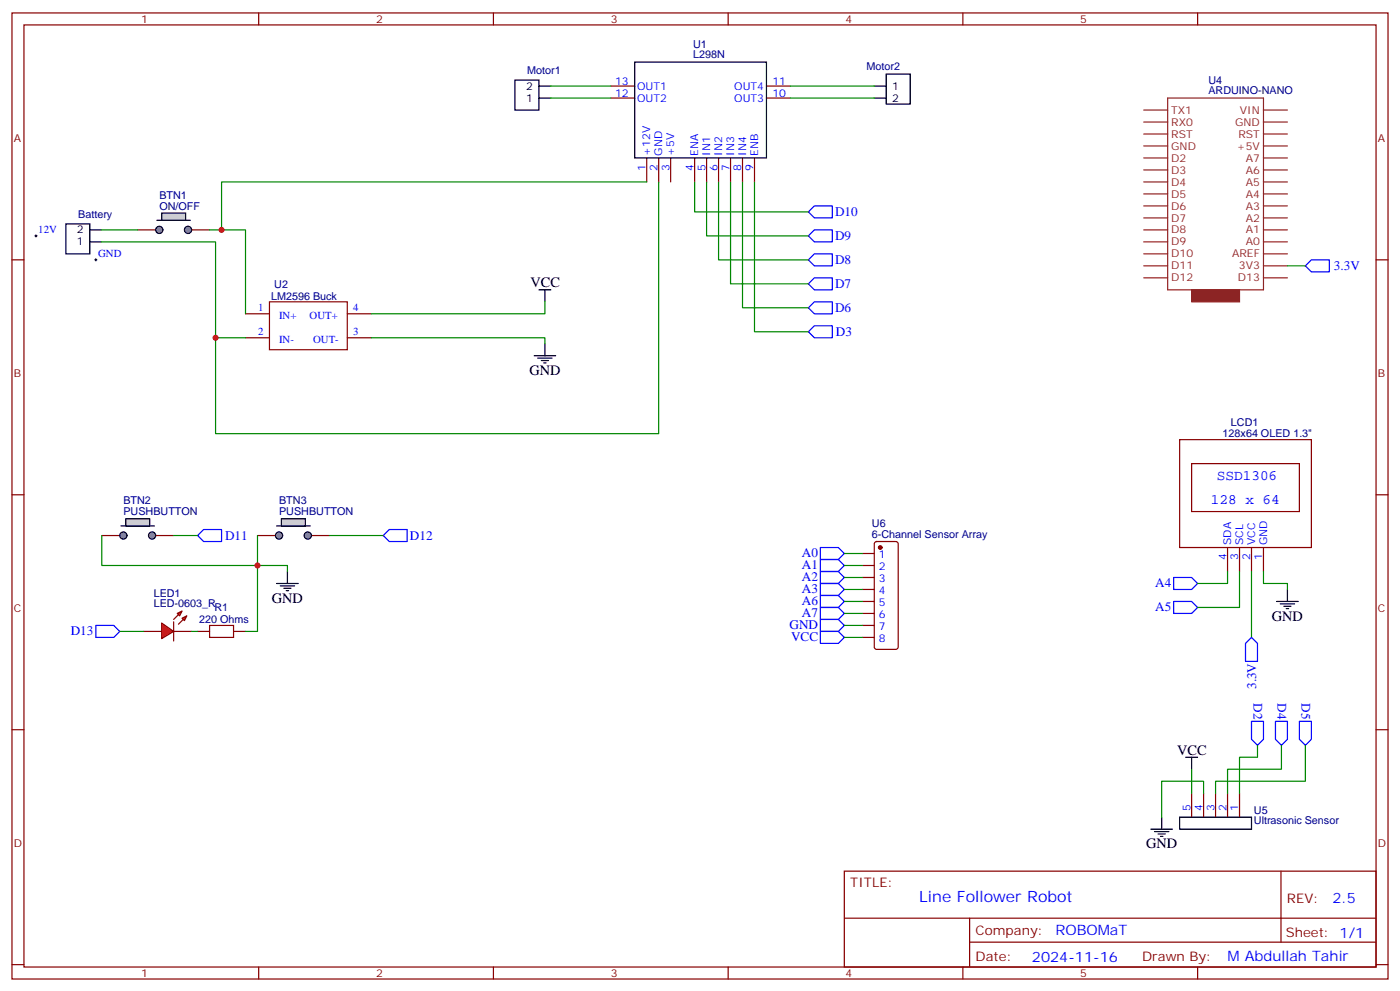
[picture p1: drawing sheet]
<svg xmlns="http://www.w3.org/2000/svg" width="412mm" height="292mm" viewBox="0 0 412 292" stroke-linecap="round" stroke-linejoin="round" font-family="sans-serif">
<g fill="none" stroke="#870000" stroke-width=".35">
<path d="M3.5 3.8h405.4v284.3h-405.4zM7.1 7.3h398.2v277.3h-398.2zM76.2 3.8v3.5M145.3 3.8v3.5M214.5 3.8v3.5M283.6 3.8v3.5M352.8 3.8v3.5M179.9 25.3h7.1M179.9 28.9h7.1M225.8 25.3h7M225.8 28.9h7M190.5 46.5v7.1"/>
<path d="M194 46.5v7.1M197.6 46.5v7.1M204.6 46.5v7.1M208.1 46.5v7.1M211.7 46.5v7.1M215.2 46.5v7.1M218.7 46.5v7.1M222.2 46.5v7.1M3.5 76.5h3.6M40.6 67.7h7M54.7 67.7h7M405.3 76.5h3.6"/>
<path d="M3.5 145.6h3.6M405.3 145.6h3.6M3.5 214.8h3.6M405.3 214.8h3.6M248.7 256.4h156.6v28.2h-156.6zM377.3 256.4v20.9M248.7 270.2h156.5M285.6 277.3h119.6M285.6 270.2v14.2M3.5 283.9h3.6M76.2 284.6v3.5M145.3 284.6v3.5"/>
<path d="M214.5 284.6v3.5M283.6 284.6v3.5M352.8 284.6v3.5M405.3 283.9h3.6"/>
</g>
<path d="M187 18.3h38.8v28.2h-38.8z" fill="none" stroke="#000" stroke-width=".35"/>
<g fill="#999" stroke="#000" stroke-width=".35">
<circle cx="46.9" cy="67.7" r="1.06"/>
<circle cx="55.4" cy="67.7" r="1.06"/>
</g>
<path d="M46.2 64.8h9.9" fill="none" stroke="#000" stroke-width=".35"/>
<path d="M47.6 62.7h7.1v2.1h-7.1z" fill="#ccc" stroke="#000" stroke-width=".35"/>
<path d="M30 157.6h7M44.1 157.6h7.1" fill="none" stroke="#870000" stroke-width=".35"/>
<g fill="#999" stroke="#000" stroke-width=".35">
<circle cx="36.3" cy="157.6" r="1.06"/>
<circle cx="44.8" cy="157.6" r="1.06"/>
</g>
<path d="M35.6 154.8h9.9" fill="none" stroke="#000" stroke-width=".35"/>
<path d="M37 152.7h7.1v2.1h-7.1z" fill="#ccc" stroke="#000" stroke-width=".35"/>
<path d="M75.8 157.6h7.1M90 157.6h7" fill="none" stroke="#870000" stroke-width=".35"/>
<g fill="#999" stroke="#000" stroke-width=".35">
<circle cx="82.2" cy="157.6" r="1.06"/>
<circle cx="90.7" cy="157.6" r="1.06"/>
</g>
<path d="M81.5 154.8h9.9" fill="none" stroke="#000" stroke-width=".35"/>
<path d="M82.9 152.7h7.1v2.1h-7.1z" fill="#ccc" stroke="#000" stroke-width=".35"/>
<g fill="none" stroke="#870000" stroke-width=".35">
<path d="M347.5 129.4h38.8v31.7h-38.8zM351 136.5h31.8v14.1h-31.8zM361.6 161.1v7.1M365.1 161.1v7.1M368.7 161.1v7.1M372.2 161.1v7.1M58.2 185.8h3.5M68.8 185.8h3.5M351 233.5v7M354.5 233.5v7M358.1 233.5v7M361.6 233.5v7"/>
<path d="M365.1 233.5v7"/>
</g>
<g fill="none" stroke="#fff" stroke-width=".35">
<circle cx="351" cy="132.9" r="1.76"/>
<circle cx="382.8" cy="132.9" r="1.76"/>
<circle cx="351" cy="157.6" r="1.76"/>
<circle cx="382.8" cy="157.6" r="1.76"/>
</g>
<g fill="none" stroke="#000" stroke-width=".35">
<path d="M151.7 23.6h7v8.8h-7zM158.7 28.9h3.6M158.7 25.3h3.6M257.5 28.9h3.6M257.5 25.3h3.6M261.1 21.8h7v8.8h-7zM19.4 65.9h7.1v8.8h-7.1zM26.5 71.2h3.5M26.5 67.7h3.5M81.5 171.7h6.3M82.5 172.4h4.3M83.6 173.1h2.1"/>
<path d="M84.3 173.8h.7M84.7 168.2v3.5M347.5 240.5h21.2v3.6h-21.2z"/>
</g>
<path d="M162.3 25.3h17.6M162.3 28.9h17.6M232.8 25.3h24.7M232.8 28.9h24.7M30 67.7h10.6M30 157.6v8.8h45.8v-8.8M51.2 157.6h7M97 157.6h15.9M84.7 168.2v-1.8h-8.9v19.4h-3.5" fill="none" stroke="#008700" stroke-width=".35"/>
<g fill="none" stroke="#8c2424" stroke-width=".35">
<path d="M336.9 39.4h7.1M336.9 35.9h7.1M336.9 32.4h7.1M344 28.9h28.2v56.4h-28.2zM372.2 39.4h7M372.2 35.9h7M372.2 32.4h7M336.9 57.1h7.1M336.9 53.6h7.1M336.9 50h7.1M336.9 46.5h7.1M336.9 43h7.1"/>
<path d="M372.2 57.1h7M372.2 53.6h7M372.2 50h7M372.2 46.5h7M372.2 43h7M336.9 78.2h7.1M336.9 74.7h7.1M336.9 71.2h7.1M336.9 67.7h7.1M336.9 64.1h7.1M336.9 60.6h7.1M372.2 78.2h7"/>
<path d="M372.2 74.7h7M372.2 71.2h7M372.2 67.7h7M372.2 64.1h7M372.2 60.6h7M336.9 81.8h7.1M372.2 81.8h7"/>
</g>
<path d="M351 85.3h14.1v3.5h-14.1z" fill="#8c2424" stroke="#8c2424" stroke-width=".35"/>
<path d="M58.2 157.6l1.8-1.7h5.3v3.5h-5.3zM112.9 157.6l1.8-1.7h5.2v3.5h-5.2z" fill="none" stroke="#00f" stroke-width=".35"/>
<path d="M61.7 184.1h7.1v3.5h-7.1z" fill="none" stroke="#a10000" stroke-width=".35"/>
<g fill="#f00" stroke="#870000" stroke-width=".35">
<path d="M47.6 183.4l3.6 2.4-3.6 2.2z"/>
<path d="M51.2 183v5.7z"/>
</g>
<g fill="#870000" stroke="#870000" stroke-width=".35">
<path d="M51.2 182.3l1.4-1.4z"/>
<path d="M52.6 183.7l1.4-1.4z"/>
</g>
<g fill="#f00" stroke="#870000" stroke-width=".35">
<path d="M52.2 180.6l1.4-.8-.7 1.5z"/>
<path d="M53.6 182l1.4-.7-.7 1.4z"/>
</g>
<g fill="none" stroke="#870000" stroke-width=".35">
<path d="M72.3 92.4h7.1M72.3 99.4h7.1M102.3 92.4h7.1M102.3 99.4h7.1M257.8 159.6l.4-.2h5.7l.5 .2 .2 .5v30.3l-.3 .5-.4 .2h-5.7l-.5-.2-.2-.5v-30.3zM254 162.9h3.5M254 166.4h3.5M254 170h3.5M254 173.5h3.5M254 177h3.5M42.3 185.8h5.3M51.2 185.8h5.2"/>
<path d="M254 180.6h3.5M254 184.1h3.5M254 187.6h3.5"/>
</g>
<g fill="none" stroke="#008700" stroke-width=".35">
<path d="M190.5 53.6h-125.2v14.1M194 53.6v74h-130.5v-28.2M204.6 53.6v8.8h33.5M208.1 53.6v15.8h30M211.7 53.6v22.9h26.4M215.2 53.6v29.9h22.9M218.7 53.6v37h19.4M222.2 53.6v44h15.9M30 71.2h33.5v28.2h8.8M61.7 67.7h10.6v24.7M379.2 78.2h5.3M109.4 99.4h51.1v1.8"/>
<path d="M160.5 88.8v3.6h-51.1M248.7 162.9h5.3M248.7 166.4h5.3M248.7 170h5.3M248.7 173.5h5.3M248.7 177h5.3M361.6 168.2v3.5h-8.8M365.1 168.2v10.6h-12.3M368.7 168.2v19.4M372.2 168.2v3.5h7v1.8M35.3 185.8h7M56.4 185.8h1.8"/>
<path d="M248.7 180.6h5.3M248.7 184.1h5.3M248.7 187.6h5.3M370.4 219.4v3.5h-5.3v10.6M377.5 219.4v7h-15.9v7.1M384.5 219.4v10.5h-26.4v3.6M351 226.4v7.1M354.5 233.5v-3.6h-12.3v10.6"/>
</g>
<g fill="none" stroke="#00f" stroke-width=".35">
<path d="M238.1 76.5l1.8-1.8h5.3v3.5h-5.3zM238.1 69.4l1.8-1.7h5.3v3.5h-5.3zM238.1 62.4l1.8-1.8h5.3v3.5h-5.3zM384.5 78.2l1.8-1.7h5.3v3.5h-5.3zM238.1 97.6l1.8-1.7h5.3v3.5h-5.3zM238.1 90.6l1.8-1.8h5.3v3.6h-5.3zM239.9 81.8h5.3v3.5h-5.3l-1.8-1.8zM241.7 161.1h5.2l1.8 1.8-1.8 1.8h-5.2zM241.7 164.7h5.2l1.8 1.7-1.8 1.8h-5.2zM241.7 168.2h5.2l1.8 1.8-1.8 1.7h-5.2zM241.7 171.7h5.2l1.8 1.8-1.8 1.8h-5.2zM241.7 175.3h5.2l1.8 1.7-1.8 1.8h-5.2z"/>
<path d="M241.7 178.8h5.2l1.8 1.8-1.8 1.7h-5.2zM345.7 170h5.3l1.8 1.7-1.8 1.8h-5.3zM345.7 177h5.3l1.8 1.8-1.8 1.8h-5.3zM28.2 184.1h5.3l1.8 1.7-1.8 1.8h-5.3zM241.7 182.3h5.2l1.8 1.8-1.8 1.7h-5.2zM241.7 185.8h5.2l1.8 1.8-1.8 1.8h-5.2zM368.7 187.6l1.7 1.8v5.3h-3.5v-5.3zM368.7 212.3h3.5v5.3l-1.8 1.8-1.7-1.8zM375.7 212.3h3.5v5.3l-1.7 1.8-1.8-1.8zM382.8 212.3h3.5v5.3l-1.8 1.8-1.7-1.8z"/>
</g>
<g fill="none" stroke="#000" stroke-width=".35">
<path d="M158.7 85.3h3.6M160.5 85.3v3.5M157.3 104.7h6.4M158.4 105.4h4.2M159.5 106.1h2.1M160.2 106.8h.7M160.5 101.2v3.5M376.1 177h6.3M377.1 177.7h4.3M378.2 178.4h2.1M378.9 179.1h.7M379.2 173.5v3.5"/>
<path d="M349.2 222.9h3.6M351 222.9v3.5M339 244.1h6.4M340.1 244.8h4.2M341.1 245.5h2.2M341.8 246.2h.7M342.2 240.5v3.6"/>
</g>
<path d="M10.2 69.4h.7M10.6 69.1v.7M27.9 76.5h.7M28.2 76.1v.7" fill="none" stroke="#000" stroke-width=".29"/>
<circle cx="259.3" cy="161.1" r=".53" fill="#870000" stroke="#870000" stroke-width=".35"/>
<path d="M79.4 88.8h22.9v14.1h-22.9z" fill="none" stroke="#a10000" stroke-width=".35"/>
<g fill="#c00">
<circle cx="75.8" cy="166.4" r=".88"/>
<circle cx="65.3" cy="67.7" r=".88"/>
<circle cx="63.5" cy="99.4" r=".88"/>
</g>
<text font-size="4.6" fill="#00f" x="270.8" y="265.4">Line Follower Robot</text>
<g font-size="4.2">
<text x="156.3" y="84.6">VCC</text>
<text x="155.9" y="110.3">GND</text>
<text x="80.1" y="177.4">GND</text>
<text x="374.6" y="182.7">GND</text>
<text x="346.8" y="222.2">VCC</text>
<text x="337.6" y="249.7">GND</text>
</g>
<g font-size="4.2" fill="#00f">
<text x="358.5" y="141.4">SSD1306</text>
<text x="356.7" y="148.5">128 x 64</text>
<text x="392.5" y="265.7">2.5</text>
<text x="310.9" y="275.2">ROBOMaT</text>
<text x="304" y="283">2024-11-16</text>
<text x="361.6" y="282.9">M Abdullah Tahir</text>
</g>
<g font-size="3.9" fill="#00f">
<text x="246" y="63.7">D10</text>
<text x="246" y="70.7">D9</text>
<text x="246" y="77.8">D8</text>
<text x="392.9" y="79.5">3.3V</text>
<text x="246" y="84.8">D7</text>
<text x="246" y="91.9">D6</text>
<text x="246.2" y="99">D3</text>
<text x="66.3" y="158.9">D11</text>
<text x="120.8" y="158.9">D12</text>
<text x="236.2" y="164.1">A0</text>
<text x="236.2" y="167.6">A1</text>
<text x="236.2" y="171.1">A2</text>
<text x="340.3" y="172.9">A4</text>
<text x="236.2" y="174.7">A3</text>
<text x="236.2" y="178.2">A6</text>
<text x="340.3" y="180">A5</text>
<text x="232.6" y="185.2">GND</text>
<text x="236.2" y="181.7">A7</text>
<text x="20.8" y="187">D13</text>
<text x="233" y="188.8">VCC</text>
<text x="370" y="202.8" transform="rotate(-90 370 202.8)">3.3V</text>
<text x="369.3" y="207" transform="rotate(90 369.3 207)">D2</text>
<text x="376.3" y="207" transform="rotate(90 376.3 207)">D4</text>
<text x="383.4" y="207" transform="rotate(90 383.4 207)">D5</text>
</g>
<g font-size="3.9" fill="#800">
<text x="250.5" y="261">TITLE:</text>
<text x="379.1" y="265.7">REV:</text>
<text x="287.4" y="275.2">Company:</text>
<text x="378.7" y="275.8">Sheet: 1/1</text>
<text x="287.4" y="282.9">Date:</text>
<text x="336.4" y="282.9">Drawn By:</text>
</g>
<g font-size="3.2" fill="#800">
<text x="41.6" y="6.8">1</text>
<text x="110.8" y="6.8">2</text>
<text x="179.9" y="6.8">3</text>
<text x="249.1" y="6.8">4</text>
<text x="318.2" y="6.8">5</text>
<text x="4.1" y="41.9">A</text>
<text x="405.9" y="41.9">A</text>
<text x="4.1" y="111.1">B</text>
<text x="405.9" y="111.1">B</text>
<text x="4.1" y="180.2">C</text>
<text x="405.9" y="180.2">C</text>
<text x="4.1" y="249.3">D</text>
<text x="405.9" y="249.3">D</text>
<text x="41.6" y="287.6">1</text>
<text x="110.8" y="287.6">2</text>
<text x="179.9" y="287.6">3</text>
<text x="249.1" y="287.6">4</text>
<text x="318.2" y="287.6">5</text>
</g>
<g font-size="3.2" fill="#000080">
<text x="204.2" y="17.2">L298N</text>
<text x="204.2" y="14.2">U1</text>
<text x="155.3" y="21.9">Motor1</text>
<text x="255.3" y="20.7">Motor2</text>
<text x="356" y="27.8">ARDUINO-NANO</text>
<text x="356" y="24.6">U4</text>
<text x="46.9" y="58.5">BTN1</text>
<text x="23" y="64.2">Battery</text>
<text x="46.9" y="61.7">ON/OFF</text>
<text x="79.9" y="88.2">LM2596 Buck</text>
<text x="80.8" y="84.7">U2</text>
<text x="362.6" y="125.4">LCD1</text>
<text x="360.2" y="128.7">128x64 OLED 1.3&quot;</text>
<text x="36.4" y="148.4">BTN2</text>
<text x="82.2" y="148.4">BTN3</text>
<text x="36.4" y="151.6">PUSHBUTTON</text>
<text x="82.2" y="151.6">PUSHBUTTON</text>
<text x="256.8" y="155.2">U6</text>
<text x="256.8" y="158.3">6-Channel Sensor Array</text>
<text x="45.3" y="178.8">LED-0603_R</text>
<text x="45.3" y="175.6">LED1</text>
<text x="63.2" y="179.8">R1</text>
<text x="58.6" y="183.4">220 Ohms</text>
<text x="369.4" y="239.5">U5</text>
<text x="369.4" y="242.6">Ultrasonic Sensor</text>
</g>
<g font-size="3.2">
<text x="155" y="29.9">1</text>
<text x="155" y="26.4">2</text>
<text x="262.8" y="26.4">1</text>
<text x="262.8" y="29.9">2</text>
<text x="22.7" y="68.7">2</text>
<text x="22.7" y="72.2">1</text>
</g>
<g font-size="3.2" fill="#00f">
<text x="181.2" y="25">13</text>
<text x="181.2" y="28.5">12</text>
<text x="187.7" y="26.4">OUT1</text>
<text x="187.7" y="29.9">OUT2</text>
<text x="216.3" y="29.9">OUT3</text>
<text x="216.3" y="26.4">OUT4</text>
<text x="227.5" y="28.5">10</text>
<text x="227.5" y="25">11</text>
<text x="191.6" y="45.8" transform="rotate(-90 191.6 45.8)">+12V</text>
<text x="195.1" y="45.8" transform="rotate(-90 195.1 45.8)">GND</text>
<text x="198.6" y="45.8" transform="rotate(-90 198.6 45.8)">+5V</text>
<text x="205.7" y="45.8" transform="rotate(-90 205.7 45.8)">ENA</text>
<text x="209.2" y="45.8" transform="rotate(-90 209.2 45.8)">IN1</text>
<text x="212.7" y="45.8" transform="rotate(-90 212.7 45.8)">IN2</text>
<text x="216.3" y="45.8" transform="rotate(-90 216.3 45.8)">IN3</text>
<text x="219.8" y="45.8" transform="rotate(-90 219.8 45.8)">IN4</text>
<text x="223.3" y="45.8" transform="rotate(-90 223.3 45.8)">ENB</text>
<text x="190.1" y="50.3" transform="rotate(-90 190.1 50.3)">1</text>
<text x="193.7" y="50.3" transform="rotate(-90 193.7 50.3)">2</text>
<text x="197.2" y="50.3" transform="rotate(-90 197.2 50.3)">3</text>
<text x="204.3" y="50.3" transform="rotate(-90 204.3 50.3)">4</text>
<text x="207.8" y="50.3" transform="rotate(-90 207.8 50.3)">5</text>
<text x="211.3" y="50.3" transform="rotate(-90 211.3 50.3)">6</text>
<text x="214.8" y="50.3" transform="rotate(-90 214.8 50.3)">7</text>
<text x="218.4" y="50.3" transform="rotate(-90 218.4 50.3)">8</text>
<text x="221.9" y="50.3" transform="rotate(-90 221.9 50.3)">9</text>
<text x="11.3" y="68.5">12V</text>
<text x="28.9" y="75.6">GND</text>
<text x="76" y="91.7">1</text>
<text x="82.2" y="93.9">IN+</text>
<text x="91.2" y="93.9">OUT+</text>
<text x="104.1" y="91.7">4</text>
<text x="76" y="98.7">2</text>
<text x="82.2" y="101">IN-</text>
<text x="92.2" y="101">OUT-</text>
<text x="104.1" y="98.7">3</text>
<text x="362.7" y="160.4" transform="rotate(-90 362.7 160.4)">SDA</text>
<text x="366.2" y="160.4" transform="rotate(-90 366.2 160.4)">SCL</text>
<text x="369.7" y="160.4" transform="rotate(-90 369.7 160.4)">VCC</text>
<text x="373.2" y="160.4" transform="rotate(-90 373.2 160.4)">GND</text>
<text x="258.8" y="164.3">1</text>
<text x="258.8" y="167.9">2</text>
<text x="361.2" y="164.9" transform="rotate(-90 361.2 164.9)">4</text>
<text x="364.8" y="164.9" transform="rotate(-90 364.8 164.9)">3</text>
<text x="368.3" y="164.9" transform="rotate(-90 368.3 164.9)">2</text>
<text x="371.8" y="164.9" transform="rotate(-90 371.8 164.9)">1</text>
<text x="258.8" y="171.4">3</text>
<text x="258.8" y="174.9">4</text>
<text x="258.8" y="178.4">5</text>
<text x="258.8" y="182">6</text>
<text x="258.8" y="185.5">7</text>
<text x="258.8" y="189">8</text>
<text x="350.7" y="238.8" transform="rotate(-90 350.7 238.8)">5</text>
<text x="354.2" y="238.8" transform="rotate(-90 354.2 238.8)">4</text>
<text x="357.7" y="238.8" transform="rotate(-90 357.7 238.8)">3</text>
<text x="361.2" y="238.8" transform="rotate(-90 361.2 238.8)">2</text>
<text x="364.8" y="238.8" transform="rotate(-90 364.8 238.8)">1</text>
</g>
<g font-size="3.2" fill="#8d2323">
<text x="345" y="33.4">TX1</text>
<text x="365.2" y="33.4">VIN</text>
<text x="345" y="40.5">RST</text>
<text x="345" y="37">RX0</text>
<text x="363.8" y="37">GND</text>
<text x="364.8" y="40.5">RST</text>
<text x="345" y="47.6">D2</text>
<text x="345" y="44">GND</text>
<text x="364.3" y="44">+5V</text>
<text x="366.9" y="47.6">A7</text>
<text x="345" y="51.1">D3</text>
<text x="366.9" y="51.1">A6</text>
<text x="345" y="58.1">D5</text>
<text x="345" y="54.6">D4</text>
<text x="366.9" y="54.6">A5</text>
<text x="366.9" y="58.1">A4</text>
<text x="345" y="65.2">D7</text>
<text x="345" y="61.7">D6</text>
<text x="366.9" y="61.7">A3</text>
<text x="366.9" y="65.2">A2</text>
<text x="345" y="68.7">D8</text>
<text x="366.9" y="68.7">A1</text>
<text x="345" y="75.8">D10</text>
<text x="345" y="72.2">D9</text>
<text x="362.9" y="75.8">AREF</text>
<text x="366.9" y="72.2">A0</text>
<text x="345" y="82.8">D12</text>
<text x="345" y="79.3">D11</text>
<text x="364.6" y="82.8">D13</text>
<text x="364.9" y="79.3">3V3</text>
</g>
</svg>
